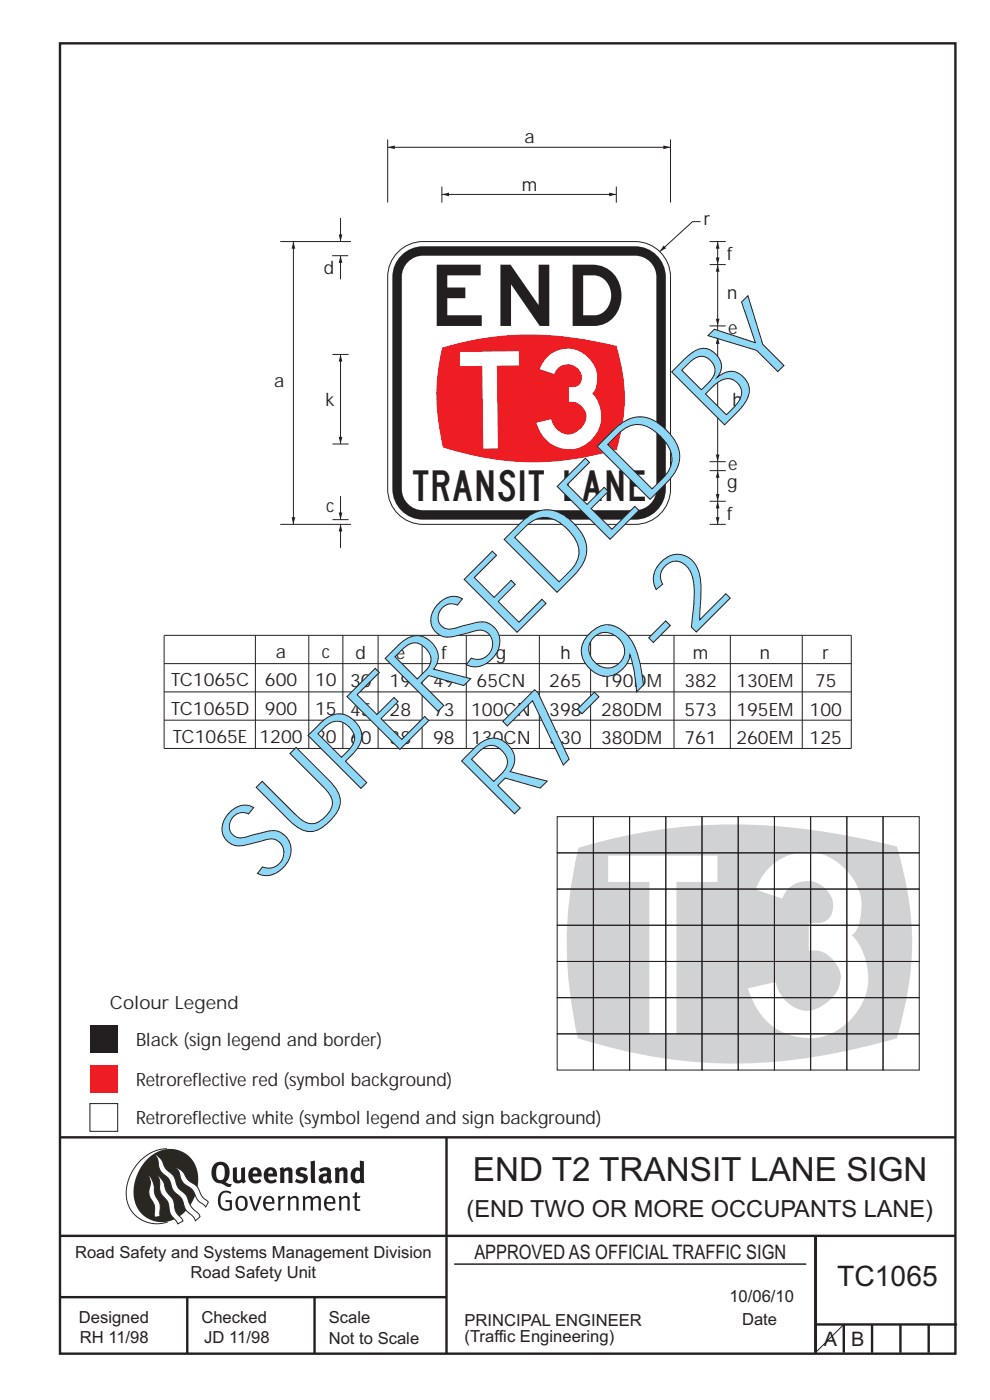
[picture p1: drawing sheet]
<svg xmlns="http://www.w3.org/2000/svg" width="210mm" height="297mm" viewBox="0 0 210 297" stroke-linecap="round" stroke-linejoin="round" font-family="sans-serif">
<g fill="none" stroke="#231f20" stroke-width=".51">
<path d="M12.7 9.2h190v278h-190zM12.7 241.3h190M94.7 241.4v45.8M12.7 275.2h82M12.7 262.2h190.1M39.7 275.2v12M66.7 275.2v12M173 262.2v24.8M173 281h30M179 281v6M185 281v6M191 281v6"/>
<path d="M197 281v6"/>
</g>
<path d="M96.4 268.2h74.6" fill="none" stroke="#231f20" stroke-width=".21"/>
<path d="M35.4 243.7a9.5 9.5 0 0 0-8.6 10.5 6.5 6.5 0 0 0 8.8 5.1" fill="none" stroke="#2a2723" stroke-width=".21"/>
<path d="M31.3 245.9a6.1 6.1 0 0 1 7.3-1.6 6.1 6.1 0 0 1 3.4 6.7 8.8 8.8 0 0 1-7.2 8.3 6.1 6.1 0 0 1-6.4-7.5 10.5 10.5 0 0 1 2.9-5.9z" fill-rule="evenodd" fill="#2a2723"/>
<g fill="#fff" stroke="#2a2723" stroke-width=".21">
<path d="M31.6 249.4l.3 .3 .6 1.2 .4 2.5 1 2 .1 2.7-1.2 .2-.1-2.5-.9-1.8-.2-.7 .3-2.4z" fill-rule="evenodd"/>
<path d="M37.2 247.7l.5 .1 .9 .6 1.3 1.9 1.9 1.5 1.1 2.1 1.3 1.2-.6 1-1.6-1.5-1.2-2.2-1.9-1.4-.6-1-.4-1.5z" fill-rule="evenodd"/>
<path d="M32.8 244.9l.4 .1 .9 .9 1.1 2 1.6 1.5 1 2.5 1.6 1.6 1.2 2.5 1.6 1.6 .2 .5-.9 .9-.5-.9-1.6-1.5-1-2.4-1.7-1.7-.9-2.3-1.7-1.7-.4-1-.3-1.6z" fill-rule="evenodd"/>
<path d="M33.4 249.4l.5 .3 .7 1 .7 2.1 1.5 1.8 .5 2.5 1.5 1.8v.2l-1.1 .6-1.6-2.2-.5-2.5-1.5-1.9-.2-1-.1-1.6z" fill-rule="evenodd"/>
</g>
<g fill="#231f20">
<path d="M46.8 253.1l.5-.4 .7-.1 .6 .1 .5 .3-.2 .3-.9-.3-.8 .2-.3 .7-.1 1.1 .1 .7 .3 .5 .5 .2 .6 .1 .4-.2v-1.3h-.8l-.1-.4h1.4v2l-.7 .2-.8 .1-.6-.2-.5-.5-.3-.8-.1-.9 .2-.8z" fill-rule="evenodd"/>
<path d="M50.7 254.3l.7-.2 .5 .5 .1 1.2-.2 .4-.3 .3h-.5l-.4-.4-.1-1.1zM50.4 254l-.5 1.1 .3 1.2 .7 .6 1-.2 .4-.4 .2-.5v-.8l-.2-.7-.3-.4-.5-.2h-.6z" fill-rule="evenodd"/>
<path d="M52.8 253.8l.5-.1 .9 2.6 .8-2.5h.5l-1.1 3.1h-.5z" fill-rule="evenodd"/>
<path d="M56.6 254.2l.4-.1 .4 .1 .2 .3 .1 .5h-1.4zM56.3 254l-.5 1v.7l.3 .7 .4 .3 .5 .2 1.1-.3 .1-.1-.2-.3-.6 .3-.7-.1-.3-.3-.1-.6v-.1h1.9l-.2-1.2-.8-.5-.5 .1z" fill-rule="evenodd"/>
<path d="M58.9 253.8l.5-.1 .1 .5 .4-.4 .6-.1-.2 .6h-.4l-.4 .3v2.2h-.5z" fill-rule="evenodd"/>
<path d="M61 253.9l.5-.1a.24 .24 0 0 0 .1 .3 .24 .24 0 0 0 .3-.2l.8-.2 .6 .5v2.6h-.4l-.1-2.3-.1-.3-.3-.1-.8 .5v2.2h-.5z" fill-rule="evenodd"/>
<path d="M64.2 253.8h.4a.23 .23 0 0 0 .2 .3 .23 .23 0 0 0 .3-.2l.6-.2 .5 .2a.23 .23 0 0 0 .2 .3 .23 .23 0 0 0 .2-.2l.8-.3 .6 .4 .1 2.7h-.5v-2.3l-.1-.3-.3-.1-.8 .5v2.2h-.5v-2.3l-.1-.3h-.3l-.8 .4v2.2h-.4z" fill-rule="evenodd"/>
<path d="M69.5 254.2l.5-.1 .4 .1 .3 .8h-1.4zM69.2 254l-.5 1 .1 .7 .2 .7 .4 .3 .4 .2 1.1-.3 .2-.1-.2-.3-.6 .3-.7-.2-.3-.3v-.6h1.9l-.2-1.2-.4-.3-.5-.2-.5 .1z" fill-rule="evenodd"/>
<path d="M71.8 253.9l.5-.1a.24 .24 0 0 0 .1 .3 .24 .24 0 0 0 .4-.2l.7-.2 .6 .5 .1 2.6h-.5v-2.3l-.1-.3-.3-.1-.9 .5v2.2h-.4z" fill-rule="evenodd"/>
<path d="M75.3 253l.5-.1-.1 .9h.8l-.2 .4h-.6v2.1l.2 .2h.5v.3l-.2 .1h-.6l-.3-.4-.1-2.3h-.4v-.4h.4z" fill-rule="evenodd"/>
<path d="M46.2 247.4l.4-.2h.4l.6 .6v1.8l-.2 .5-.3 .2h-.8l-.3-.5-.1-1.6zM45.5 246.9l-.4 .7-.2 .8v1l.3 .9 .7 .6 1 .2 1.6 .7h.4l.3-.6h-.6l-.8-.4 .7-.9 .2-1.5a1.91 1.91 0 0 0-1.1-1.8 1.91 1.91 0 0 0-2.1 .3z" fill-rule="evenodd"/>
<path d="M49.4 247.8l.9-.2v2.5l.1 .2 .3 .1 .5-.3v-2.3l.8-.2v2.6l.2 .5-.7 .3a.39 .39 0 0 0-.7 0h-.8l-.5-.4z" fill-rule="evenodd"/>
<path d="M53.8 248.4l.3-.1h.3l.2 .7h-1zM53.1 248l-.3 .5-.1 .8 .1 .7 .3 .6 .5 .4 .6 .1 .7-.1 .6-.4-.4-.5-.4 .3h-.5l-.4-.1-.2-.4v-.3h1.9l-.1-1-.3-.6-1-.4-.5 .1z" fill-rule="evenodd"/>
<path d="M57.1 248.4l.2-.1h.4l.2 .7h-1zM56.4 248l-.3 .6-.2 .8 .2 .7 .3 .5 .5 .4 .6 .1 .7-.1 .5-.4-.3-.5-.6 .3h-.5l-.4-.6v-.2h1.9l-.1-.9-.3-.7-.5-.3-.5-.1-.5 .1z" fill-rule="evenodd"/>
<path d="M59.3 247.8l.8-.2 .1 .4 1-.4 .7 .4 .1 .4v2.6h-.8v-2.3l-.3-.3-.6 .3v2.3h-.9z" fill-rule="evenodd"/>
<path d="M63 248l.9-.4 1.3 .3-.3 .6-.9-.2-.3 .2 .1 .3 1 .3 .4 .4 .1 .8-.5 .6-1.1 .2-1.1-.4 .3-.6 1 .4 .3-.1 .2-.3-.1-.3-1-.3-.4-.2-.2-.7z" fill-rule="evenodd"/>
<path d="M68.6 249.7l.7-.1v.7l-.3 .2-.3-.1-.2-.3zM67.7 248.1l.3 .6 .8-.3 .5 .1a.35 .35 0 0 1 0 .5 .35 .35 0 0 1-.5 0l-1 .4-.2 .9 .2 .4 .3 .3h1.1a.49 .49 0 0 1 .8 .2l.5-.6-.3-.4v-1.7l-.2-.5-.4-.3-.6-.1z" fill-rule="evenodd"/>
<path d="M71 247.8l.8-.2 .1 .4 1-.4 .6 .4 .2 .4v2.6h-.8v-2.3l-.3-.3-.6 .3v2.3h-.9z" fill-rule="evenodd"/>
<path d="M75.6 248.5l.3-.1 .5 .2v1.5l-.4 .2h-.4l-.2-.4v-.9zM76.3 246.2v1.3a.19 .19 0 0 1 0 .3 .19 .19 0 0 1-.3-.1l-.8 .1-.6 .5-.2 .9 .1 1 .3 .5 .6 .3 .6 .1 .5-.3v.2h.8l-.1-4.6z" fill-rule="evenodd"/>
<path d="M65.9 246.4l.9-.2 .1 4.8h-.8l-.1-.3z" fill-rule="evenodd"/>
</g>
<path d="M19.1 226h5.9v5.9h-5.9z" fill-rule="evenodd" fill="#ee1d23"/>
<path d="M19.1 217.5h5.9v5.9h-5.9z" fill-rule="evenodd" fill="#231f20"/>
<path d="M19.1 234.1h5.9v5.9h-5.9z" fill-rule="evenodd" fill="#fff" stroke="#231f20" stroke-width=".21"/>
<path d="M179 281l-6 6" fill="none" stroke="#231f20" stroke-width=".21"/>
<path d="M122.7 179.9a114.3 114.3 0 0 1 55.5-2.9l12.1 2.6a65.1 65.1 0 0 1 2.4 30.2l-.8 4.1-1.6 6.4a119.9 119.9 0 0 1-41.7 5.1 113.8 113.8 0 0 1-26.1-5.1 85.7 85.7 0 0 1 .2-40.4z" fill-rule="evenodd" fill="#d1d2d4"/>
<g fill="none" stroke="#231f20" stroke-width=".21">
<path d="M152.2 106.4v4.9M118.2 173.3h7.7v7.6h-7.7zM125.9 173.3h7.7v7.6h-7.7zM133.6 173.3h7.6v7.6h-7.6zM141.2 173.3h7.7v7.6h-7.7zM148.9 173.3h7.7v7.6h-7.7zM156.6 173.3h7.7v7.6h-7.7zM164.3 173.3h7.7v7.6h-7.7zM172 173.3h7.6v7.6h-7.6zM179.6 173.3h7.7v7.6h-7.7zM187.3 173.3h7.7v7.6h-7.7zM118.2 180.9h7.7v7.7h-7.7z"/>
<path d="M118.2 188.6h7.7v7.7h-7.7zM118.2 196.3h7.7v7.7h-7.7zM125.9 180.9h7.7v7.7h-7.7zM125.9 188.6h7.7v7.7h-7.7zM125.9 196.3h7.7v7.7h-7.7zM133.6 180.9h7.6v7.7h-7.6zM133.6 188.6h7.6v7.7h-7.6zM133.6 196.3h7.6v7.7h-7.6zM141.2 180.9h7.7v7.7h-7.7zM141.2 188.6h7.7v7.7h-7.7zM141.2 196.3h7.7v7.7h-7.7zM148.9 180.9h7.7v7.7h-7.7z"/>
<path d="M148.9 188.6h7.7v7.7h-7.7zM148.9 196.3h7.7v7.7h-7.7zM156.6 180.9h7.7v7.7h-7.7zM156.6 188.6h7.7v7.7h-7.7zM156.6 196.3h7.7v7.7h-7.7zM164.3 180.9h7.7v7.7h-7.7zM164.3 188.6h7.7v7.7h-7.7zM164.3 196.3h7.7v7.7h-7.7zM172 180.9h7.6v7.7h-7.6zM172 188.6h7.6v7.7h-7.6zM172 196.3h7.6v7.7h-7.6zM179.6 180.9h7.7v7.7h-7.7z"/>
<path d="M179.6 188.6h7.7v7.7h-7.7zM179.6 196.3h7.7v7.7h-7.7zM187.3 180.9h7.7v7.7h-7.7zM187.3 188.6h7.7v7.7h-7.7zM187.3 196.3h7.7v7.7h-7.7zM118.2 204h7.7v7.7h-7.7zM118.2 211.7h7.7v7.6h-7.7zM118.2 219.3h7.7v7.7h-7.7zM125.9 204h7.7v7.7h-7.7zM125.9 211.7h7.7v7.6h-7.7zM125.9 219.3h7.7v7.7h-7.7zM133.6 204h7.6v7.7h-7.6z"/>
<path d="M133.6 211.7h7.6v7.6h-7.6zM133.6 219.3h7.6v7.7h-7.6zM141.2 204h7.7v7.7h-7.7zM141.2 211.7h7.7v7.6h-7.7zM141.2 219.3h7.7v7.7h-7.7zM148.9 204h7.7v7.7h-7.7zM148.9 211.7h7.7v7.6h-7.7zM148.9 219.3h7.7v7.7h-7.7zM156.6 204h7.7v7.7h-7.7zM156.6 211.7h7.7v7.6h-7.7zM156.6 219.3h7.7v7.7h-7.7zM164.3 204h7.7v7.7h-7.7z"/>
<path d="M164.3 211.7h7.7v7.6h-7.7zM164.3 219.3h7.7v7.7h-7.7zM172 204h7.6v7.7h-7.6zM172 211.7h7.6v7.6h-7.6zM172 219.3h7.6v7.7h-7.6zM179.6 204h7.7v7.7h-7.7zM179.6 211.7h7.7v7.6h-7.7zM179.6 219.3h7.7v7.7h-7.7zM187.3 204h7.7v7.7h-7.7zM187.3 211.7h7.7v7.6h-7.7zM187.3 219.3h7.7v7.7h-7.7z"/>
</g>
<g fill="#231f20">
<path d="M152.2 106.4l.4 1.5h-.8z"/>
<path d="M151.8 109.7h.8l-.4 1.6z"/>
</g>
<path d="M152.2 51.3v4.9" fill="none" stroke="#231f20" stroke-width=".21"/>
<g fill="#231f20">
<path d="M152.2 51.3l.4 1.5h-.8z"/>
<path d="M151.8 54.6h.8l-.4 1.6z"/>
</g>
<path d="M152.2 99.9v6.5" fill="none" stroke="#231f20" stroke-width=".21"/>
<g fill="#231f20">
<path d="M152.2 99.9l.4 1.5h-.8z"/>
<path d="M151.8 104.8h.8l-.4 1.6z"/>
</g>
<path d="M152.2 56.1v15M152.2 98v1.9" fill="none" stroke="#231f20" stroke-width=".21"/>
<g fill="#231f20">
<path d="M152.2 56.1l.4 1.5h-.8z"/>
<path d="M151.8 67.6h.8l-.4 1.5z"/>
</g>
<path d="M93.7 41.3h37" fill="none" stroke="#231f20" stroke-width=".21"/>
<g fill="#231f20">
<path d="M93.7 41.3l1.5-.4v.7z"/>
<path d="M129.2 40.9l1.5 .4-1.5 .3z"/>
</g>
<path d="M82.2 31.3h60" fill="none" stroke="#231f20" stroke-width=".21"/>
<g fill="#231f20">
<path d="M82.2 31.3l1.5-.4v.7z"/>
<path d="M140.7 30.9l1.5 .4-1.5 .3z"/>
</g>
<g fill="none" stroke="#231f20" stroke-width=".21">
<path d="M82.2 29.6v13.4M93.7 39.6v3.4M130.7 39.6v3.4M142.2 29.6v13.4M148.6 47h-1.7l-7 6.4M150.5 51.3h3.5M150.5 56.1h3.5M150.5 71h3.5M150.5 69.1h3.5M150.5 99.9h3.5M150.5 98h3.5M150.5 106.4h3.5"/>
<path d="M150.5 111.3h3.5"/>
</g>
<path d="M140.8 52.1l.5 .6-1.4 .7z" fill="#231f20"/>
<path d="M152.2 71.5v26.5" fill="none" stroke="#231f20" stroke-width=".21"/>
<g fill="#231f20">
<path d="M152.2 71.5l.4 1.5h-.8z"/>
<path d="M151.8 96.4h.8l-.4 1.6z"/>
</g>
<path d="M84.8 53.1a7.5 7.5 0 0 1 4.9-1.8h45a7.5 7.5 0 0 1 7.5 7.4v45.1a7.5 7.5 0 0 1-7.5 7.5h-45a7.5 7.5 0 0 1-7.5-7.5v-45.1a7.5 7.5 0 0 1 2.6-5.6z" fill="none" stroke="#231f20" stroke-width=".21"/>
<path d="M85.5 53.8a6.5 6.5 0 0 1 4.2-1.5h45a6.5 6.5 0 0 1 6.5 6.4v45.1a6.5 6.5 0 0 1-6.5 6.5h-45a6.5 6.5 0 0 1-6.5-6.5v-45.1a6.5 6.5 0 0 1 2.3-4.9z" fill-rule="evenodd" fill="#231f20"/>
<path d="M86.8 55.3a4.5 4.5 0 0 1 2.9-1h45a4.5 4.5 0 0 1 4.5 4.4v45.1a4.5 4.5 0 0 1-4.5 4.5h-45a4.5 4.5 0 0 1-4.5-4.5v-45.1a4.5 4.5 0 0 1 1.6-3.4z" fill-rule="evenodd" fill="#fff"/>
<path d="M93.8 73.8a65.5 65.5 0 0 1 34.9-.9l2.1 .5a35.6 35.6 0 0 1 0 22 60 60 0 0 1-36.8-.5 43.4 43.4 0 0 1-.2-21.1z" fill-rule="evenodd" fill="#ee1d23"/>
<path d="M72.2 75.2v19" fill="none" stroke="#231f20" stroke-width=".21"/>
<g fill="#231f20">
<path d="M72.2 75.2l.4 1.5h-.8z"/>
<path d="M71.8 92.7h.8l-.4 1.5z"/>
</g>
<path d="M59.4 51.3h15M62.2 51.3v60M59.4 111.3h15" fill="none" stroke="#231f20" stroke-width=".21"/>
<g fill="#231f20">
<path d="M62.2 51.3l.4 1.5h-.8z"/>
<path d="M61.8 109.7h.8l-.4 1.6z"/>
</g>
<path d="M70.5 54.3h3.4M70.5 75.2h3.4M70.5 94.2h3.4M70.5 110.3h3.4M72.2 105.3v5" fill="none" stroke="#231f20" stroke-width=".21"/>
<path d="M71.8 108.7h.8l-.4 1.6z" fill="#231f20"/>
<path d="M72.2 46.3v5" fill="none" stroke="#231f20" stroke-width=".21"/>
<path d="M71.8 49.7h.8l-.4 1.6z" fill="#231f20"/>
<path d="M72.2 111.3v5" fill="none" stroke="#231f20" stroke-width=".21"/>
<path d="M72.2 111.3l.4 1.5h-.8z" fill="#231f20"/>
<path d="M72.2 54.3v5" fill="none" stroke="#231f20" stroke-width=".21"/>
<path d="M72.2 54.3l.4 1.5h-.8z" fill="#231f20"/>
<g fill="none" stroke="#231f20" stroke-width=".21">
<path d="M34.8 134.8h145.8v24h-145.8zM54.2 134.8v24M65.5 134.8v24M72.7 134.8v24M80.2 134.8v24M89.5 134.8v24M98.9 134.8v24M114.4 134.8v24M125.3 134.8v24M143 134.8v24M154.9 134.8v24M170.2 134.8v24"/>
<path d="M34.8 140.8h145.8M34.8 146.8h145.8M34.8 152.8h145.8"/>
</g>
<g font-size="38" fill="#fff">
<text x="129" y="219.5">T</text>
<text x="158.6" y="219.5">3</text>
</g>
<g font-size="22.4" fill="#8dd7f7">
<text x="108" y="173.8" transform="rotate(-45 108 173.8)">R7-9-2</text>
<text x="56" y="187.9" transform="rotate(-45 56 187.9)">SUPERSEDED BY</text>
</g>
<text font-size="20.6" fill="#fff" x="97.8" y="95.2" transform="rotate(-1 97.8 95.2)">T3</text>
<text font-size="13" fill="#231f20" x="92.6" y="69.2">END</text>
<text font-size="7.1" fill="#231f20" x="100.3" y="250.6">END T2 TRANSIT LANE SIGN</text>
<text font-size="6.5" fill="#231f20" x="87.6" y="106.4">TRANSIT LANE</text>
<text font-size="6" fill="#231f20" x="177.6" y="272.9">TC1065</text>
<text font-size="5" fill="#231f20" x="99" y="258.3">(END TWO OR MORE OCCUPANTS LANE)</text>
<g font-size="4.2" fill="#231f20">
<text x="100.6" y="267.2">APPROVED AS OFFICIAL TRAFFIC SIGN</text>
<text x="174.7" y="285.6">A</text>
<text x="180.6" y="285.6">B</text>
</g>
<g font-size="3.9" fill="#231f20">
<text x="111.3" y="30.4">a</text>
<text x="110.7" y="40.4">m</text>
<text x="149.3" y="47.8">r</text>
<text x="68.7" y="58.2">d</text>
<text x="154.3" y="55.2">f</text>
<text x="154.2" y="63.5">n</text>
<text x="154.5" y="71">e</text>
<text x="58.1" y="82.1">a</text>
<text x="69" y="86.2">k</text>
<text x="155.4" y="86.2">h</text>
<text x="154.5" y="99.8">e</text>
<text x="154.3" y="103.6">g</text>
<text x="69.2" y="108.6">c</text>
<text x="154.3" y="110.3">f</text>
<text x="58.5" y="139.6">a</text>
<text x="68.3" y="139.6">c</text>
<text x="75.4" y="139.7">d</text>
<text x="83.9" y="139.7">e</text>
<text x="93.6" y="139.7">f</text>
<text x="105.2" y="139.7">g</text>
<text x="118.9" y="139.7">h</text>
<text x="133" y="139.7">k</text>
<text x="147" y="139.7">m</text>
<text x="161.2" y="139.7">n</text>
<text x="174.5" y="139.7">r</text>
<text x="36.3" y="145.6">TC1065C</text>
<text x="56.2" y="145.6">600</text>
<text x="66.9" y="145.6">10</text>
<text x="74.3" y="145.8">30</text>
<text x="82.7" y="145.8">19</text>
<text x="91.9" y="145.8">49</text>
<text x="101.1" y="145.8">65CN</text>
<text x="116.5" y="145.8">265</text>
<text x="127.5" y="145.8">190DM</text>
<text x="145.2" y="145.8">382</text>
<text x="156.2" y="145.8">130EM</text>
<text x="172.9" y="145.8">75</text>
<text x="36.3" y="151.7">TC1065D</text>
<text x="56.2" y="151.7">900</text>
<text x="66.9" y="151.7">15</text>
<text x="74.3" y="151.8">45</text>
<text x="82.7" y="151.8">28</text>
<text x="91.9" y="151.8">73</text>
<text x="99.9" y="151.8">100CN</text>
<text x="116.5" y="151.8">398</text>
<text x="127.5" y="151.8">280DM</text>
<text x="145.2" y="151.8">573</text>
<text x="156.2" y="151.8">195EM</text>
<text x="171.7" y="151.8">100</text>
<text x="36.7" y="157.7">TC1065E</text>
<text x="55.1" y="157.7">1200</text>
<text x="66.9" y="157.7">20</text>
<text x="74.3" y="157.9">60</text>
<text x="82.7" y="157.9">38</text>
<text x="91.9" y="157.9">98</text>
<text x="99.9" y="157.9">130CN</text>
<text x="116.5" y="157.9">530</text>
<text x="127.5" y="157.9">380DM</text>
<text x="145.2" y="157.9">761</text>
<text x="156.2" y="157.9">260EM</text>
<text x="171.7" y="157.9">125</text>
<text x="23.3" y="214.1">Colour Legend</text>
<text x="28.9" y="221.9">Black (sign legend and border)</text>
<text x="28.9" y="230.4">Retroreflective red (symbol background)</text>
<text x="28.9" y="238.5">Retroreflective white (symbol legend and sign background)</text>
</g>
<g font-size="3.5" fill="#231f20">
<text x="15.9" y="266.8">Road Safety and Systems Management Division</text>
<text x="40.4" y="271.1">Road Safety Unit</text>
<text x="16.7" y="280.6">Designed</text>
<text x="42.7" y="280.6">Checked</text>
<text x="69.7" y="280.6">Scale</text>
<text x="98.5" y="281.4">PRINCIPAL ENGINEER</text>
<text x="154.7" y="276.2">10/06/10</text>
<text x="157.4" y="281.2">Date</text>
<text x="16.9" y="284.8">RH 11/98</text>
<text x="43.3" y="284.8">JD 11/98</text>
<text x="69.7" y="285.2">Not to Scale</text>
<text x="98.5" y="284.8">(Traffic Engineering)</text>
</g>
</svg>
